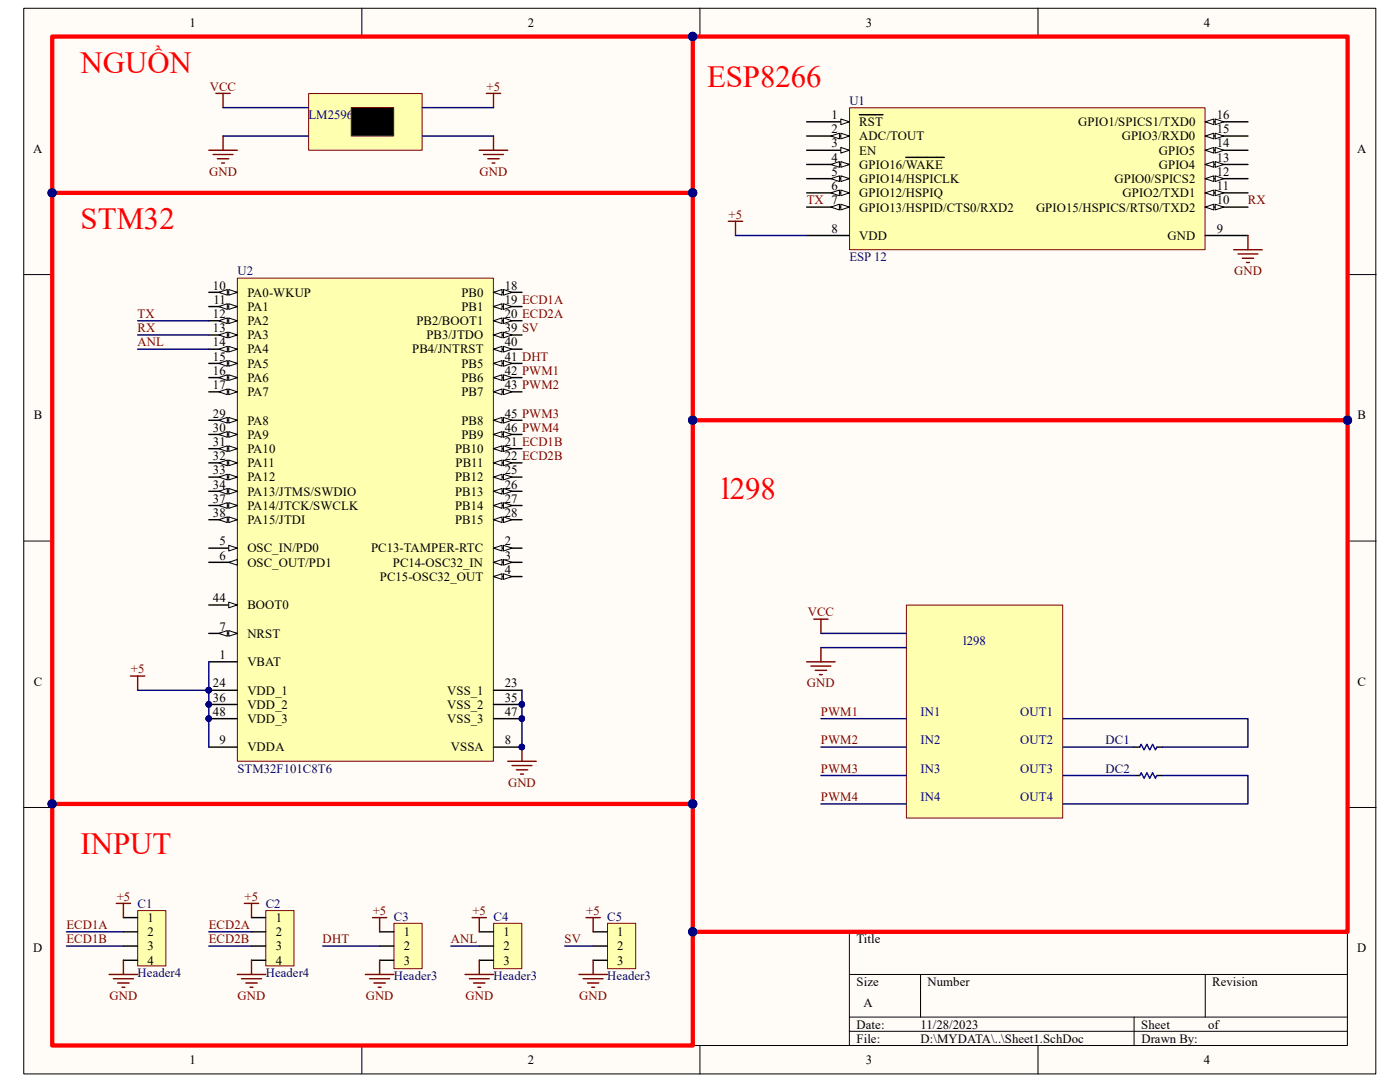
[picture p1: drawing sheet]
<svg xmlns="http://www.w3.org/2000/svg" width="279mm" height="216mm" viewBox="0 0 279 216" stroke-linecap="round" stroke-linejoin="round" font-family="sans-serif">
<path d="M4.8 1.7h269.8v212.6h-269.8z" fill="#fffcf8"/>
<path d="M4.7 1.7h269.9v212.6h-269.9z" fill="none" stroke="#000" stroke-width=".2"/>
<path d="M10.5 7.4h258.4v201.2h-258.4z" fill="#fffcf8"/>
<g fill="none" stroke="#000" stroke-width=".2">
<path d="M10.5 7.3h258.4v201.3h-258.4zM72.2 1.6v5.7M139.7 1.6v5.7M207.2 1.6v5.7M4.7 54.8h5.7M268.9 54.8h5.7M4.7 108h5.7M268.9 108h5.7M4.7 161.1h5.7M268.9 161.1h5.7M169.5 194.4h99.4M183.7 194.4v8.5"/>
<path d="M240.5 194.4v8.5M268.9 185.9h-99.4v22.7M72.2 208.6v5.7M139.7 208.6v5.7M169.5 202.9h99.4M169.5 205.8h99.4M207.2 208.6v5.7M226.3 202.9v5.7"/>
</g>
<path d="M61.6 18.7h22.6v11.3h-22.6z" fill="#ffffb0"/>
<path d="M61.6 18.7h22.6v11.3h-22.6zM70.1 21.5h8.5v5.6h-8.5z" fill="none" stroke="#800000" stroke-width=".2"/>
<g fill="none" stroke="#800000" stroke-width=".28">
<path d="M43.1 18.6h2.8M44.5 18.6v2.9M97.1 18.6h2.8M98.5 18.6v2.9M41.7 30h5.7M42.5 30.8h4M43.4 31.7h2.3M44.2 32.5h.6M44.5 27.1v2.9M95.6 30h5.7M96.5 30.8h4M97.4 31.7h2.2"/>
<path d="M98.2 32.5h.6M98.5 27.1v2.9"/>
</g>
<path d="M70.1 21.5h8.5v5.6h-8.5z" fill="#000"/>
<path d="M169.6 21.5h70.9v28.3h-70.9z" fill="#ffffb0"/>
<path d="M169.5 21.5h71v28.3h-71z" fill="none" stroke="#800000" stroke-width=".2"/>
<path d="M161 24.3h8.5" fill="none" stroke="#000" stroke-width=".28"/>
<path d="M167.8 23.7l1.7 .6-1.7 .6z" fill="#fffcf8"/>
<path d="M167.8 23.7l1.7 .6-1.7 .6z" fill="none" stroke="#000" stroke-width=".2"/>
<path d="M161 27.1h8.5M171.5 22.9h4.7" fill="none" stroke="#000" stroke-width=".28"/>
<path d="M167.8 26.6l1.7 .5-1.7 .6z" fill="#fffcf8"/>
<path d="M167.8 26.6l1.7 .5-1.7 .6z" fill="none" stroke="#000" stroke-width=".2"/>
<path d="M165.8 27.1l1.7-.5v1.1z" fill="#fffcf8"/>
<path d="M165.8 27.1l1.7-.5v1.1z" fill="none" stroke="#000" stroke-width=".2"/>
<path d="M161 30h8.5" fill="none" stroke="#000" stroke-width=".28"/>
<path d="M167.8 29.4l1.7 .6-1.7 .5z" fill="#fffcf8"/>
<path d="M167.8 29.4l1.7 .6-1.7 .5z" fill="none" stroke="#000" stroke-width=".2"/>
<path d="M161 32.8h8.5" fill="none" stroke="#000" stroke-width=".28"/>
<path d="M167.8 32.2l1.7 .6-1.7 .6z" fill="#fffcf8"/>
<path d="M167.8 32.2l1.7 .6-1.7 .6z" fill="none" stroke="#000" stroke-width=".2"/>
<path d="M165.8 32.8l1.7-.6v1.2z" fill="#fffcf8"/>
<path d="M165.8 32.8l1.7-.6v1.2z" fill="none" stroke="#000" stroke-width=".2"/>
<path d="M161 35.6h8.5M180.8 31.4h7.7" fill="none" stroke="#000" stroke-width=".28"/>
<path d="M167.8 35.1l1.7 .5-1.7 .6z" fill="#fffcf8"/>
<path d="M167.8 35.1l1.7 .5-1.7 .6z" fill="none" stroke="#000" stroke-width=".2"/>
<path d="M165.8 35.6l1.7-.5v1.1z" fill="#fffcf8"/>
<path d="M165.8 35.6l1.7-.5v1.1z" fill="none" stroke="#000" stroke-width=".2"/>
<path d="M161 38.5h8.5" fill="none" stroke="#000" stroke-width=".28"/>
<path d="M167.8 37.9l1.7 .6-1.7 .6z" fill="#fffcf8"/>
<path d="M167.8 37.9l1.7 .6-1.7 .6z" fill="none" stroke="#000" stroke-width=".2"/>
<path d="M165.8 38.5l1.7-.6v1.2z" fill="#fffcf8"/>
<path d="M165.8 38.5l1.7-.6v1.2z" fill="none" stroke="#000" stroke-width=".2"/>
<path d="M161 41.3h8.5" fill="none" stroke="#000" stroke-width=".28"/>
<path d="M167.8 40.8l1.7 .5-1.7 .6z" fill="#fffcf8"/>
<path d="M167.8 40.8l1.7 .5-1.7 .6z" fill="none" stroke="#000" stroke-width=".2"/>
<path d="M165.8 41.3l1.7-.5v1.1z" fill="#fffcf8"/>
<path d="M165.8 41.3l1.7-.5v1.1z" fill="none" stroke="#000" stroke-width=".2"/>
<path d="M161 47h8.5M240.5 47h8.6M240.5 41.3h8.6" fill="none" stroke="#000" stroke-width=".28"/>
<path d="M240.5 41.3l1.7-.5v1.1z" fill="#fffcf8"/>
<path d="M240.5 41.3l1.7-.5v1.1z" fill="none" stroke="#000" stroke-width=".2"/>
<path d="M242.5 40.8l1.7 .5-1.7 .6z" fill="#fffcf8"/>
<path d="M242.5 40.8l1.7 .5-1.7 .6z" fill="none" stroke="#000" stroke-width=".2"/>
<path d="M240.5 38.5h8.6" fill="none" stroke="#000" stroke-width=".28"/>
<path d="M240.5 38.5l1.7-.6v1.2z" fill="#fffcf8"/>
<path d="M240.5 38.5l1.7-.6v1.2z" fill="none" stroke="#000" stroke-width=".2"/>
<path d="M242.5 37.9l1.7 .6-1.7 .6z" fill="#fffcf8"/>
<path d="M242.5 37.9l1.7 .6-1.7 .6z" fill="none" stroke="#000" stroke-width=".2"/>
<path d="M240.5 35.6h8.6" fill="none" stroke="#000" stroke-width=".28"/>
<path d="M240.5 35.6l1.7-.5v1.1z" fill="#fffcf8"/>
<path d="M240.5 35.6l1.7-.5v1.1z" fill="none" stroke="#000" stroke-width=".2"/>
<path d="M242.5 35.1l1.7 .5-1.7 .6z" fill="#fffcf8"/>
<path d="M242.5 35.1l1.7 .5-1.7 .6z" fill="none" stroke="#000" stroke-width=".2"/>
<path d="M240.5 32.8h8.6" fill="none" stroke="#000" stroke-width=".28"/>
<path d="M240.5 32.8l1.7-.6v1.2z" fill="#fffcf8"/>
<path d="M240.5 32.8l1.7-.6v1.2z" fill="none" stroke="#000" stroke-width=".2"/>
<path d="M242.5 32.2l1.7 .6-1.7 .6z" fill="#fffcf8"/>
<path d="M242.5 32.2l1.7 .6-1.7 .6z" fill="none" stroke="#000" stroke-width=".2"/>
<path d="M240.5 30h8.6" fill="none" stroke="#000" stroke-width=".28"/>
<path d="M240.5 30l1.7-.6v1.1z" fill="#fffcf8"/>
<path d="M240.5 30l1.7-.6v1.1z" fill="none" stroke="#000" stroke-width=".2"/>
<path d="M242.5 29.4l1.7 .6-1.7 .5z" fill="#fffcf8"/>
<path d="M242.5 29.4l1.7 .6-1.7 .5z" fill="none" stroke="#000" stroke-width=".2"/>
<path d="M240.5 27.1h8.6" fill="none" stroke="#000" stroke-width=".28"/>
<path d="M240.5 27.1l1.7-.5v1.1z" fill="#fffcf8"/>
<path d="M240.5 27.1l1.7-.5v1.1z" fill="none" stroke="#000" stroke-width=".2"/>
<path d="M242.5 26.6l1.7 .5-1.7 .6z" fill="#fffcf8"/>
<path d="M242.5 26.6l1.7 .5-1.7 .6z" fill="none" stroke="#000" stroke-width=".2"/>
<path d="M240.5 24.3h8.6" fill="none" stroke="#000" stroke-width=".28"/>
<path d="M240.5 24.3l1.7-.6v1.2z" fill="#fffcf8"/>
<path d="M240.5 24.3l1.7-.6v1.2z" fill="none" stroke="#000" stroke-width=".2"/>
<path d="M242.5 23.7l1.7 .6-1.7 .6z" fill="#fffcf8"/>
<path d="M242.5 23.7l1.7 .6-1.7 .6z" fill="none" stroke="#000" stroke-width=".2"/>
<path d="M145.4 44.2h2.8M146.8 44.2v2.8M246.2 49.8h5.7M247.1 50.7h3.9M247.9 51.5h2.3M248.8 52.4h.5M249.1 47v2.8" fill="none" stroke="#800000" stroke-width=".28"/>
<path d="M180.9 120.8h31.2v42.4h-31.2z" fill="#ffffb0"/>
<path d="M180.9 120.7h31.2v42.5h-31.2z" fill="none" stroke="#800000" stroke-width=".2"/>
<path d="M161 132.1h5.7M161.8 132.9h4M162.7 133.8h2.3M163.5 134.6h.6M163.8 129.2v2.9" fill="none" stroke="#800000" stroke-width=".28"/>
<path d="M226.3 149.1h1.2M226.3 154.7h1.2M230.9 149.1h1.1M230.9 154.7h1.1" fill="none" stroke="#000" stroke-width=".28"/>
<path d="M227.5 149.1l.3-.6 .5 1.1 .6-1.1 .6 1.1 .5-1.1 .6 1.1 .3-.5M227.5 154.7l.3-.5 .5 1.1 .6-1.1 .6 1.1 .5-1.1 .6 1.1 .3-.6" fill="none" stroke="#00f" stroke-width=".28"/>
<path d="M47.4 55.5h51.1v96.4h-51.1z" fill="#ffffb0"/>
<path d="M47.4 55.5h51.1v96.4h-51.1z" fill="none" stroke="#800000" stroke-width=".2"/>
<path d="M41.7 120.7h5.7" fill="none" stroke="#000" stroke-width=".28"/>
<path d="M45.7 120.1l1.7 .6-1.7 .6z" fill="#fffcf8"/>
<path d="M45.7 120.1l1.7 .6-1.7 .6z" fill="none" stroke="#000" stroke-width=".2"/>
<path d="M41.7 126.4h5.7" fill="none" stroke="#000" stroke-width=".28"/>
<path d="M45.7 125.8l1.7 .6-1.7 .6z" fill="#fffcf8"/>
<path d="M45.7 125.8l1.7 .6-1.7 .6z" fill="none" stroke="#000" stroke-width=".2"/>
<path d="M43.7 126.4l1.7-.6v1.2z" fill="#fffcf8"/>
<path d="M43.7 126.4l1.7-.6v1.2z" fill="none" stroke="#000" stroke-width=".2"/>
<path d="M41.7 109.4h5.7" fill="none" stroke="#000" stroke-width=".28"/>
<path d="M45.7 108.8l1.7 .6-1.7 .5z" fill="#fffcf8"/>
<path d="M45.7 108.8l1.7 .6-1.7 .5z" fill="none" stroke="#000" stroke-width=".2"/>
<path d="M41.7 112.2h5.7" fill="none" stroke="#000" stroke-width=".28"/>
<path d="M45.7 112.2l1.7-.6v1.2z" fill="#fffcf8"/>
<path d="M45.7 112.2l1.7-.6v1.2z" fill="none" stroke="#000" stroke-width=".2"/>
<path d="M41.7 58.3h5.7" fill="none" stroke="#000" stroke-width=".28"/>
<path d="M45.7 57.8l1.7 .5-1.7 .6z" fill="#fffcf8"/>
<path d="M45.7 57.8l1.7 .5-1.7 .6z" fill="none" stroke="#000" stroke-width=".2"/>
<path d="M43.7 58.3l1.7-.5v1.1z" fill="#fffcf8"/>
<path d="M43.7 58.3l1.7-.5v1.1z" fill="none" stroke="#000" stroke-width=".2"/>
<path d="M41.7 61.2h5.7" fill="none" stroke="#000" stroke-width=".28"/>
<path d="M45.7 60.6l1.7 .6-1.7 .5z" fill="#fffcf8"/>
<path d="M45.7 60.6l1.7 .6-1.7 .5z" fill="none" stroke="#000" stroke-width=".2"/>
<path d="M43.7 61.2l1.7-.6v1.1z" fill="#fffcf8"/>
<path d="M43.7 61.2l1.7-.6v1.1z" fill="none" stroke="#000" stroke-width=".2"/>
<path d="M41.7 64h5.7" fill="none" stroke="#000" stroke-width=".28"/>
<path d="M45.7 63.4l1.7 .6-1.7 .6z" fill="#fffcf8"/>
<path d="M45.7 63.4l1.7 .6-1.7 .6z" fill="none" stroke="#000" stroke-width=".2"/>
<path d="M43.7 64l1.7-.6v1.2z" fill="#fffcf8"/>
<path d="M43.7 64l1.7-.6v1.2z" fill="none" stroke="#000" stroke-width=".2"/>
<path d="M41.7 66.8h5.7" fill="none" stroke="#000" stroke-width=".28"/>
<path d="M45.7 66.3l1.7 .5-1.7 .6z" fill="#fffcf8"/>
<path d="M45.7 66.3l1.7 .5-1.7 .6z" fill="none" stroke="#000" stroke-width=".2"/>
<path d="M43.7 66.8l1.7-.5v1.1z" fill="#fffcf8"/>
<path d="M43.7 66.8l1.7-.5v1.1z" fill="none" stroke="#000" stroke-width=".2"/>
<path d="M41.7 69.7h5.7" fill="none" stroke="#000" stroke-width=".28"/>
<path d="M45.7 69.1l1.7 .6-1.7 .5z" fill="#fffcf8"/>
<path d="M45.7 69.1l1.7 .6-1.7 .5z" fill="none" stroke="#000" stroke-width=".2"/>
<path d="M43.7 69.7l1.7-.6v1.1z" fill="#fffcf8"/>
<path d="M43.7 69.7l1.7-.6v1.1z" fill="none" stroke="#000" stroke-width=".2"/>
<path d="M41.7 72.5h5.7" fill="none" stroke="#000" stroke-width=".28"/>
<path d="M45.7 71.9l1.7 .6-1.7 .6z" fill="#fffcf8"/>
<path d="M45.7 71.9l1.7 .6-1.7 .6z" fill="none" stroke="#000" stroke-width=".2"/>
<path d="M43.7 72.5l1.7-.6v1.2z" fill="#fffcf8"/>
<path d="M43.7 72.5l1.7-.6v1.2z" fill="none" stroke="#000" stroke-width=".2"/>
<path d="M41.7 75.3h5.7" fill="none" stroke="#000" stroke-width=".28"/>
<path d="M45.7 74.8l1.7 .5-1.7 .6z" fill="#fffcf8"/>
<path d="M45.7 74.8l1.7 .5-1.7 .6z" fill="none" stroke="#000" stroke-width=".2"/>
<path d="M43.7 75.3l1.7-.5v1.1z" fill="#fffcf8"/>
<path d="M43.7 75.3l1.7-.5v1.1z" fill="none" stroke="#000" stroke-width=".2"/>
<path d="M41.7 78.2h5.7" fill="none" stroke="#000" stroke-width=".28"/>
<path d="M45.7 77.6l1.7 .6-1.7 .6z" fill="#fffcf8"/>
<path d="M45.7 77.6l1.7 .6-1.7 .6z" fill="none" stroke="#000" stroke-width=".2"/>
<path d="M43.7 78.2l1.7-.6v1.2z" fill="#fffcf8"/>
<path d="M43.7 78.2l1.7-.6v1.2z" fill="none" stroke="#000" stroke-width=".2"/>
<path d="M41.7 83.9h5.7" fill="none" stroke="#000" stroke-width=".28"/>
<path d="M45.7 83.3l1.7 .6-1.7 .5z" fill="#fffcf8"/>
<path d="M45.7 83.3l1.7 .6-1.7 .5z" fill="none" stroke="#000" stroke-width=".2"/>
<path d="M43.7 83.9l1.7-.6v1.1z" fill="#fffcf8"/>
<path d="M43.7 83.9l1.7-.6v1.1z" fill="none" stroke="#000" stroke-width=".2"/>
<path d="M41.7 86.7h5.7" fill="none" stroke="#000" stroke-width=".28"/>
<path d="M45.7 86.1l1.7 .6-1.7 .6z" fill="#fffcf8"/>
<path d="M45.7 86.1l1.7 .6-1.7 .6z" fill="none" stroke="#000" stroke-width=".2"/>
<path d="M43.7 86.7l1.7-.6v1.2z" fill="#fffcf8"/>
<path d="M43.7 86.7l1.7-.6v1.2z" fill="none" stroke="#000" stroke-width=".2"/>
<path d="M41.7 89.5h5.7" fill="none" stroke="#000" stroke-width=".28"/>
<path d="M45.7 89l1.7 .5-1.7 .6z" fill="#fffcf8"/>
<path d="M45.7 89l1.7 .5-1.7 .6z" fill="none" stroke="#000" stroke-width=".2"/>
<path d="M43.7 89.5l1.7-.5v1.1z" fill="#fffcf8"/>
<path d="M43.7 89.5l1.7-.5v1.1z" fill="none" stroke="#000" stroke-width=".2"/>
<path d="M41.7 92.4h5.7" fill="none" stroke="#000" stroke-width=".28"/>
<path d="M45.7 91.8l1.7 .6-1.7 .5z" fill="#fffcf8"/>
<path d="M45.7 91.8l1.7 .6-1.7 .5z" fill="none" stroke="#000" stroke-width=".2"/>
<path d="M43.7 92.4l1.7-.6v1.1z" fill="#fffcf8"/>
<path d="M43.7 92.4l1.7-.6v1.1z" fill="none" stroke="#000" stroke-width=".2"/>
<path d="M41.7 95.2h5.7" fill="none" stroke="#000" stroke-width=".28"/>
<path d="M45.7 94.6l1.7 .6-1.7 .6z" fill="#fffcf8"/>
<path d="M45.7 94.6l1.7 .6-1.7 .6z" fill="none" stroke="#000" stroke-width=".2"/>
<path d="M43.7 95.2l1.7-.6v1.2z" fill="#fffcf8"/>
<path d="M43.7 95.2l1.7-.6v1.2z" fill="none" stroke="#000" stroke-width=".2"/>
<path d="M41.7 98h5.7" fill="none" stroke="#000" stroke-width=".28"/>
<path d="M45.7 97.5l1.7 .5-1.7 .6z" fill="#fffcf8"/>
<path d="M45.7 97.5l1.7 .5-1.7 .6z" fill="none" stroke="#000" stroke-width=".2"/>
<path d="M43.7 98l1.7-.5v1.1z" fill="#fffcf8"/>
<path d="M43.7 98l1.7-.5v1.1z" fill="none" stroke="#000" stroke-width=".2"/>
<path d="M41.7 100.9h5.7" fill="none" stroke="#000" stroke-width=".28"/>
<path d="M45.7 100.3l1.7 .6-1.7 .5z" fill="#fffcf8"/>
<path d="M45.7 100.3l1.7 .6-1.7 .5z" fill="none" stroke="#000" stroke-width=".2"/>
<path d="M43.7 100.9l1.7-.6v1.1z" fill="#fffcf8"/>
<path d="M43.7 100.9l1.7-.6v1.1z" fill="none" stroke="#000" stroke-width=".2"/>
<path d="M41.7 103.7h5.7" fill="none" stroke="#000" stroke-width=".28"/>
<path d="M45.7 103.1l1.7 .6-1.7 .6z" fill="#fffcf8"/>
<path d="M45.7 103.1l1.7 .6-1.7 .6z" fill="none" stroke="#000" stroke-width=".2"/>
<path d="M43.7 103.7l1.7-.6v1.2z" fill="#fffcf8"/>
<path d="M43.7 103.7l1.7-.6v1.2z" fill="none" stroke="#000" stroke-width=".2"/>
<path d="M98.5 58.3h5.7" fill="none" stroke="#000" stroke-width=".28"/>
<path d="M98.5 58.3l1.7-.5v1.1z" fill="#fffcf8"/>
<path d="M98.5 58.3l1.7-.5v1.1z" fill="none" stroke="#000" stroke-width=".2"/>
<path d="M100.5 57.8l1.7 .5-1.7 .6z" fill="#fffcf8"/>
<path d="M100.5 57.8l1.7 .5-1.7 .6z" fill="none" stroke="#000" stroke-width=".2"/>
<path d="M98.5 61.2h5.7" fill="none" stroke="#000" stroke-width=".28"/>
<path d="M98.5 61.2l1.7-.6v1.1z" fill="#fffcf8"/>
<path d="M98.5 61.2l1.7-.6v1.1z" fill="none" stroke="#000" stroke-width=".2"/>
<path d="M100.5 60.6l1.7 .6-1.7 .5z" fill="#fffcf8"/>
<path d="M100.5 60.6l1.7 .6-1.7 .5z" fill="none" stroke="#000" stroke-width=".2"/>
<path d="M98.5 64h5.7" fill="none" stroke="#000" stroke-width=".28"/>
<path d="M98.5 64l1.7-.6v1.2z" fill="#fffcf8"/>
<path d="M98.5 64l1.7-.6v1.2z" fill="none" stroke="#000" stroke-width=".2"/>
<path d="M100.5 63.4l1.7 .6-1.7 .6z" fill="#fffcf8"/>
<path d="M100.5 63.4l1.7 .6-1.7 .6z" fill="none" stroke="#000" stroke-width=".2"/>
<path d="M98.5 66.8h5.7" fill="none" stroke="#000" stroke-width=".28"/>
<path d="M98.5 66.8l1.7-.5v1.1z" fill="#fffcf8"/>
<path d="M98.5 66.8l1.7-.5v1.1z" fill="none" stroke="#000" stroke-width=".2"/>
<path d="M100.5 66.3l1.7 .5-1.7 .6z" fill="#fffcf8"/>
<path d="M100.5 66.3l1.7 .5-1.7 .6z" fill="none" stroke="#000" stroke-width=".2"/>
<path d="M98.5 69.7h5.7" fill="none" stroke="#000" stroke-width=".28"/>
<path d="M98.5 69.7l1.7-.6v1.1z" fill="#fffcf8"/>
<path d="M98.5 69.7l1.7-.6v1.1z" fill="none" stroke="#000" stroke-width=".2"/>
<path d="M100.5 69.1l1.7 .6-1.7 .5z" fill="#fffcf8"/>
<path d="M100.5 69.1l1.7 .6-1.7 .5z" fill="none" stroke="#000" stroke-width=".2"/>
<path d="M98.5 72.5h5.7" fill="none" stroke="#000" stroke-width=".28"/>
<path d="M98.5 72.5l1.7-.6v1.2z" fill="#fffcf8"/>
<path d="M98.5 72.5l1.7-.6v1.2z" fill="none" stroke="#000" stroke-width=".2"/>
<path d="M100.5 71.9l1.7 .6-1.7 .6z" fill="#fffcf8"/>
<path d="M100.5 71.9l1.7 .6-1.7 .6z" fill="none" stroke="#000" stroke-width=".2"/>
<path d="M98.5 75.3h5.7" fill="none" stroke="#000" stroke-width=".28"/>
<path d="M98.5 75.3l1.7-.5v1.1z" fill="#fffcf8"/>
<path d="M98.5 75.3l1.7-.5v1.1z" fill="none" stroke="#000" stroke-width=".2"/>
<path d="M100.5 74.8l1.7 .5-1.7 .6z" fill="#fffcf8"/>
<path d="M100.5 74.8l1.7 .5-1.7 .6z" fill="none" stroke="#000" stroke-width=".2"/>
<path d="M98.5 78.2h5.7" fill="none" stroke="#000" stroke-width=".28"/>
<path d="M98.5 78.2l1.7-.6v1.2z" fill="#fffcf8"/>
<path d="M98.5 78.2l1.7-.6v1.2z" fill="none" stroke="#000" stroke-width=".2"/>
<path d="M100.5 77.6l1.7 .6-1.7 .6z" fill="#fffcf8"/>
<path d="M100.5 77.6l1.7 .6-1.7 .6z" fill="none" stroke="#000" stroke-width=".2"/>
<path d="M98.5 83.9h5.7" fill="none" stroke="#000" stroke-width=".28"/>
<path d="M98.5 83.9l1.7-.6v1.1z" fill="#fffcf8"/>
<path d="M98.5 83.9l1.7-.6v1.1z" fill="none" stroke="#000" stroke-width=".2"/>
<path d="M100.5 83.3l1.7 .6-1.7 .5z" fill="#fffcf8"/>
<path d="M100.5 83.3l1.7 .6-1.7 .5z" fill="none" stroke="#000" stroke-width=".2"/>
<path d="M98.5 86.7h5.7" fill="none" stroke="#000" stroke-width=".28"/>
<path d="M98.5 86.7l1.7-.6v1.2z" fill="#fffcf8"/>
<path d="M98.5 86.7l1.7-.6v1.2z" fill="none" stroke="#000" stroke-width=".2"/>
<path d="M100.5 86.1l1.7 .6-1.7 .6z" fill="#fffcf8"/>
<path d="M100.5 86.1l1.7 .6-1.7 .6z" fill="none" stroke="#000" stroke-width=".2"/>
<path d="M98.5 89.5h5.7" fill="none" stroke="#000" stroke-width=".28"/>
<path d="M98.5 89.5l1.7-.5v1.1z" fill="#fffcf8"/>
<path d="M98.5 89.5l1.7-.5v1.1z" fill="none" stroke="#000" stroke-width=".2"/>
<path d="M100.5 89l1.7 .5-1.7 .6z" fill="#fffcf8"/>
<path d="M100.5 89l1.7 .5-1.7 .6z" fill="none" stroke="#000" stroke-width=".2"/>
<path d="M98.5 92.4h5.7" fill="none" stroke="#000" stroke-width=".28"/>
<path d="M98.5 92.4l1.7-.6v1.1z" fill="#fffcf8"/>
<path d="M98.5 92.4l1.7-.6v1.1z" fill="none" stroke="#000" stroke-width=".2"/>
<path d="M100.5 91.8l1.7 .6-1.7 .5z" fill="#fffcf8"/>
<path d="M100.5 91.8l1.7 .6-1.7 .5z" fill="none" stroke="#000" stroke-width=".2"/>
<path d="M98.5 95.2h5.7" fill="none" stroke="#000" stroke-width=".28"/>
<path d="M98.5 95.2l1.7-.6v1.2z" fill="#fffcf8"/>
<path d="M98.5 95.2l1.7-.6v1.2z" fill="none" stroke="#000" stroke-width=".2"/>
<path d="M100.5 94.6l1.7 .6-1.7 .6z" fill="#fffcf8"/>
<path d="M100.5 94.6l1.7 .6-1.7 .6z" fill="none" stroke="#000" stroke-width=".2"/>
<path d="M98.5 98h5.7" fill="none" stroke="#000" stroke-width=".28"/>
<path d="M98.5 98l1.7-.5v1.1z" fill="#fffcf8"/>
<path d="M98.5 98l1.7-.5v1.1z" fill="none" stroke="#000" stroke-width=".2"/>
<path d="M100.5 97.5l1.7 .5-1.7 .6z" fill="#fffcf8"/>
<path d="M100.5 97.5l1.7 .5-1.7 .6z" fill="none" stroke="#000" stroke-width=".2"/>
<path d="M98.5 100.9h5.7" fill="none" stroke="#000" stroke-width=".28"/>
<path d="M98.5 100.9l1.7-.6v1.1z" fill="#fffcf8"/>
<path d="M98.5 100.9l1.7-.6v1.1z" fill="none" stroke="#000" stroke-width=".2"/>
<path d="M100.5 100.3l1.7 .6-1.7 .5z" fill="#fffcf8"/>
<path d="M100.5 100.3l1.7 .6-1.7 .5z" fill="none" stroke="#000" stroke-width=".2"/>
<path d="M98.5 103.7h5.7" fill="none" stroke="#000" stroke-width=".28"/>
<path d="M98.5 103.7l1.7-.6v1.2z" fill="#fffcf8"/>
<path d="M98.5 103.7l1.7-.6v1.2z" fill="none" stroke="#000" stroke-width=".2"/>
<path d="M100.5 103.1l1.7 .6-1.7 .6z" fill="#fffcf8"/>
<path d="M100.5 103.1l1.7 .6-1.7 .6z" fill="none" stroke="#000" stroke-width=".2"/>
<path d="M98.5 109.4h5.7" fill="none" stroke="#000" stroke-width=".28"/>
<path d="M98.5 109.4l1.7-.6v1.1z" fill="#fffcf8"/>
<path d="M98.5 109.4l1.7-.6v1.1z" fill="none" stroke="#000" stroke-width=".2"/>
<path d="M100.5 108.8l1.7 .6-1.7 .5z" fill="#fffcf8"/>
<path d="M100.5 108.8l1.7 .6-1.7 .5z" fill="none" stroke="#000" stroke-width=".2"/>
<path d="M98.5 112.2h5.7" fill="none" stroke="#000" stroke-width=".28"/>
<path d="M98.5 112.2l1.7-.6v1.2z" fill="#fffcf8"/>
<path d="M98.5 112.2l1.7-.6v1.2z" fill="none" stroke="#000" stroke-width=".2"/>
<path d="M100.5 111.6l1.7 .6-1.7 .6z" fill="#fffcf8"/>
<path d="M100.5 111.6l1.7 .6-1.7 .6z" fill="none" stroke="#000" stroke-width=".2"/>
<path d="M98.5 115h5.7" fill="none" stroke="#000" stroke-width=".28"/>
<path d="M98.5 115l1.7-.5v1.1z" fill="#fffcf8"/>
<path d="M98.5 115l1.7-.5v1.1z" fill="none" stroke="#000" stroke-width=".2"/>
<path d="M100.5 114.5l1.7 .5-1.7 .6z" fill="#fffcf8"/>
<path d="M100.5 114.5l1.7 .5-1.7 .6z" fill="none" stroke="#000" stroke-width=".2"/>
<path d="M41.7 132.1h5.7M41.7 137.7h5.7M98.5 137.7h5.7M41.7 140.6h5.7M41.7 143.4h5.7M41.7 149.1h5.7M98.5 140.6h5.7M98.5 143.4h5.7M98.5 149.1h5.7" fill="none" stroke="#000" stroke-width=".28"/>
<g fill="#000080" stroke="#000080" stroke-width=".2">
<circle cx="41.6" cy="137.7" r=".55"/>
<circle cx="41.6" cy="140.6" r=".55"/>
<circle cx="41.6" cy="143.4" r=".55"/>
<circle cx="104.1" cy="140.6" r=".55"/>
<circle cx="104.1" cy="143.4" r=".55"/>
<circle cx="104.1" cy="149.1" r=".55"/>
</g>
<path d="M27.5 181.7h5.6v11h-5.6z" fill="#ffffb0"/>
<path d="M27.5 181.7h5.6v11h-5.6z" fill="none" stroke="#800000" stroke-width=".2"/>
<path d="M24.6 183.1h2.9M24.6 185.9h2.9M24.6 188.8h2.9M24.6 191.6h2.9" fill="none" stroke="#000" stroke-width=".28"/>
<path d="M53.1 181.7h5.6v11h-5.6z" fill="#ffffb0"/>
<path d="M53 181.7h5.7v11h-5.7z" fill="none" stroke="#800000" stroke-width=".2"/>
<path d="M50.2 183.1h2.8M50.2 185.9h2.8M50.2 188.8h2.8M50.2 191.6h2.8" fill="none" stroke="#000" stroke-width=".28"/>
<path d="M78.7 184.3h5.5v9h-5.5z" fill="#ffffb0"/>
<path d="M78.6 184.2h5.6v9.1h-5.6z" fill="none" stroke="#800000" stroke-width=".2"/>
<path d="M75.8 185.9h2.8M75.8 188.8h2.8M75.8 191.6h2.8" fill="none" stroke="#000" stroke-width=".28"/>
<path d="M98.6 184.3h5.5v9h-5.5z" fill="#ffffb0"/>
<path d="M98.5 184.2h5.6v9.1h-5.6z" fill="none" stroke="#800000" stroke-width=".2"/>
<path d="M95.6 185.9h2.9M95.6 188.8h2.9M95.6 191.6h2.9" fill="none" stroke="#000" stroke-width=".28"/>
<g fill="none" stroke="#800000" stroke-width=".28">
<path d="M162.4 123.6h2.9M163.8 123.6v2.8M21.8 194.4h5.7M22.6 195.3h4M23.2 180.3h2.8M23.5 196.1h2.3M24.3 197h.6M24.6 180.3v2.8M24.6 191.6v2.8M47.4 194.4h5.6M48.2 195.3h4M48.8 180.3h2.8"/>
<path d="M49.1 196.1h2.2M49.9 197h.6M50.2 180.3v2.8M50.2 191.6v2.8M72.9 194.4h5.7M73.8 195.3h4M74.3 183.1h2.9M74.6 196.1h2.3M75.5 197h.5M75.8 183.1v2.8M75.8 191.6v2.8M92.8 194.4h5.7"/>
<path d="M93.7 195.3h3.9M94.2 183.1h2.9M94.5 196.1h2.3M95.4 197h.5M95.6 183.1v2.8M95.6 191.6v2.8"/>
</g>
<path d="M121.3 184.3h5.6v9h-5.6z" fill="#ffffb0"/>
<path d="M121.2 184.2h5.7v9.1h-5.7z" fill="none" stroke="#800000" stroke-width=".2"/>
<path d="M118.4 185.9h2.8M118.4 188.8h2.8M118.4 191.6h2.8" fill="none" stroke="#000" stroke-width=".28"/>
<g fill="none" stroke="#800000" stroke-width=".28">
<path d="M26 134.9h2.9M27.5 134.9v2.8M101.3 151.9h5.7M102.2 152.8h4M103 153.6h2.3M103.9 154.5h.6M104.2 149.1v2.8M115.5 194.4h5.7M116.4 195.3h4M117 183.1h2.8M117.2 196.1h2.3M118.1 197h.6"/>
<path d="M118.4 183.1v2.8M118.4 191.6v2.8"/>
</g>
<g fill="#000080" stroke="#000080" stroke-width=".2">
<circle cx="104.1" cy="149.1" r=".55"/>
<circle cx="41.6" cy="137.7" r=".55"/>
<circle cx="41.6" cy="140.6" r=".55"/>
<circle cx="41.6" cy="143.4" r=".55"/>
<circle cx="104.1" cy="140.6" r=".55"/>
<circle cx="104.1" cy="143.4" r=".55"/>
<circle cx="138.2" cy="83.8" r=".83"/>
<circle cx="268.9" cy="83.8" r=".83"/>
<circle cx="10.4" cy="160.4" r=".83"/>
<circle cx="138.2" cy="160.4" r=".83"/>
<circle cx="10.4" cy="38.5" r=".83"/>
<circle cx="138.2" cy="38.5" r=".83"/>
<circle cx="138.2" cy="185.9" r=".83"/>
<circle cx="138.2" cy="7.3" r=".83"/>
</g>
<g fill="none" stroke="#000080" stroke-width=".28">
<path d="M44.5 21.5h17.1M44.5 27.1h17.1M84.3 21.5h14.2M84.3 27.1h14.2M146.8 47h14.2M27.5 69.7h14.2M27.5 64h14.2M27.5 66.8h14.2M27.5 137.7h14.2M41.7 132.1v17M104.2 137.7v11.4M163.8 126.4h17.1"/>
<path d="M163.8 129.2h17.1M163.8 143.4h17.1M163.8 149.1h17.1M163.8 154.7h17.1M212.1 143.4h37v5.7h-17.1M212.1 149.1h14.2M212.1 154.7h14.2M232 154.7h17.1v5.7h-37M163.8 160.4h17.1M13.3 185.9h11.3M13.3 188.8h11.3M41.7 185.9h8.5"/>
<path d="M41.7 188.8h8.5M64.4 188.8h11.4M90 188.8h5.6M112.7 188.8h5.7"/>
</g>
<path d="M138.3 7.3v153.1M10.4 38.5h127.9M138.3 83.9h130.6M10.4 160.4h127.9M138.3 160.4v48.2h-127.9v-201.3h258.5v178.6h-130.6" fill="none" stroke="#f00" stroke-width=".85"/>
<g font-size="6.1" fill="#f00">
<text x="16.1" y="14.5">NGUỒN</text>
<text x="141.1" y="17.3">ESP8266</text>
<text x="16.1" y="45.7">STM32</text>
<text x="143.9" y="99.5">l298</text>
<text x="16.1" y="170.4">INPUT</text>
</g>
<g font-size="2.5">
<text x="37.8" y="5.3">1</text>
<text x="105.3" y="5.3">2</text>
<text x="172.8" y="5.3">3</text>
<text x="240.2" y="5.3">4</text>
<text x="165.9" y="23.7">1</text>
<text x="242.8" y="23.7">16</text>
<text x="165.9" y="26.6">2</text>
<text x="165.9" y="29.4">3</text>
<text x="171.5" y="25.2">RST</text>
<text x="171.5" y="28">ADC/TOUT</text>
<text x="215.2" y="25.2">GPIO1/SPICS1/TXD0</text>
<text x="223.9" y="28">GPIO3/RXD0</text>
<text x="242.8" y="29.4">14</text>
<text x="242.8" y="26.6">15</text>
<text x="6.6" y="30.5">A</text>
<text x="165.9" y="32.3">4</text>
<text x="165.9" y="35.1">5</text>
<text x="171.5" y="30.9">EN</text>
<text x="171.5" y="33.7">GPIO16/WAKE</text>
<text x="231.3" y="33.7">GPIO4</text>
<text x="231.3" y="30.9">GPIO5</text>
<text x="242.8" y="35.1">12</text>
<text x="242.8" y="32.3">13</text>
<text x="270.8" y="30.5">A</text>
<text x="165.9" y="37.9">6</text>
<text x="171.5" y="36.5">GPIO14/HSPICLK</text>
<text x="171.5" y="39.4">GPIO12/HSPIQ</text>
<text x="222.4" y="36.5">GPIO0/SPICS2</text>
<text x="224" y="39.4">GPIO2/TXD1</text>
<text x="242.8" y="40.8">10</text>
<text x="242.8" y="37.9">11</text>
<text x="165.9" y="46.4">8</text>
<text x="171.5" y="42.2">GPIO13/HSPID/CTS0/RXD2</text>
<text x="171.5" y="47.8">VDD</text>
<text x="206.8" y="42.2">GPIO15/HSPICS/RTS0/TXD2</text>
<text x="233" y="47.8">GND</text>
<text x="242.8" y="46.4">9</text>
<text x="42.5" y="57.8">10</text>
<text x="49.4" y="59.2">PA0-WKUP</text>
<text x="92.1" y="59.2">PB0</text>
<text x="100.8" y="57.8">18</text>
<text x="42.5" y="63.5">12</text>
<text x="42.6" y="60.6">11</text>
<text x="49.4" y="62">PA1</text>
<text x="49.4" y="64.9">PA2</text>
<text x="83.1" y="64.9">PB2/BOOT1</text>
<text x="92.1" y="62">PB1</text>
<text x="100.8" y="60.6">19 ECD1A</text>
<text x="100.8" y="63.5">20 ECD2A</text>
<text x="42.5" y="66.3">13</text>
<text x="42.5" y="69.1">14</text>
<text x="42.5" y="72">15</text>
<text x="49.4" y="67.7">PA3</text>
<text x="49.4" y="70.5">PA4</text>
<text x="82.3" y="70.5">PB4/JNTRST</text>
<text x="85.1" y="67.7">PB3/JTDO</text>
<text x="100.8" y="66.3">39 SV</text>
<text x="100.8" y="69.1">40</text>
<text x="100.8" y="72">41 DHT</text>
<text x="42.5" y="74.8">16</text>
<text x="42.5" y="77.6">17</text>
<text x="49.4" y="73.4">PA5</text>
<text x="49.4" y="76.2">PA6</text>
<text x="92.1" y="73.4">PB5</text>
<text x="92.1" y="76.2">PB6</text>
<text x="100.8" y="74.8">42 PWM1</text>
<text x="100.8" y="77.6">43 PWM2</text>
<text x="6.7" y="83.7">B</text>
<text x="42.5" y="83.3">29</text>
<text x="49.4" y="79">PA7</text>
<text x="92.1" y="79">PB7</text>
<text x="100.8" y="83.3">45 PWM3</text>
<text x="270.9" y="83.7">B</text>
<text x="42.5" y="86.1">30</text>
<text x="42.5" y="89">31</text>
<text x="49.4" y="84.7">PA8</text>
<text x="49.4" y="87.5">PA9</text>
<text x="92.1" y="84.7">PB8</text>
<text x="92.1" y="87.5">PB9</text>
<text x="100.8" y="86.1">46 PWM4</text>
<text x="100.8" y="89">21 ECD1B</text>
<text x="42.5" y="91.8">32</text>
<text x="42.5" y="94.7">33</text>
<text x="49.4" y="90.4">PA10</text>
<text x="49.4" y="93.2">PA11</text>
<text x="90.8" y="90.4">PB10</text>
<text x="90.9" y="93.2">PB11</text>
<text x="100.8" y="91.8">22 ECD2B</text>
<text x="100.8" y="94.7">25</text>
<text x="42.5" y="97.5">34</text>
<text x="42.5" y="100.3">37</text>
<text x="49.4" y="96.1">PA12</text>
<text x="49.4" y="98.9">PA13/JTMS/SWDIO</text>
<text x="49.4" y="101.7">PA14/JTCK/SWCLK</text>
<text x="90.8" y="96.1">PB12</text>
<text x="90.8" y="98.9">PB13</text>
<text x="90.8" y="101.7">PB14</text>
<text x="100.8" y="97.5">26</text>
<text x="100.8" y="100.3">27</text>
<text x="42.5" y="103.2">38</text>
<text x="49.4" y="104.6">PA15/JTDI</text>
<text x="90.8" y="104.6">PB15</text>
<text x="100.8" y="103.2">28</text>
<text x="43.8" y="108.8">5</text>
<text x="43.8" y="111.7">6</text>
<text x="49.4" y="110.2">OSC_IN/PD0</text>
<text x="49.4" y="113.1">OSC_OUT/PD1</text>
<text x="74" y="110.2">PC13-TAMPER-RTC</text>
<text x="78.4" y="113.1">PC14-OSC32_IN</text>
<text x="100.8" y="108.8">2</text>
<text x="100.8" y="111.7">3</text>
<text x="75.8" y="115.9">PC15-OSC32_OUT</text>
<text x="100.8" y="114.5">4</text>
<text x="42.5" y="120.2">44</text>
<text x="43.8" y="125.8">7</text>
<text x="49.4" y="121.6">BOOT0</text>
<text x="43.8" y="131.5">1</text>
<text x="49.4" y="127.3">NRST</text>
<text x="6.7" y="136.8">C</text>
<text x="42.5" y="137.2">24</text>
<text x="49.4" y="132.9">VBAT</text>
<text x="100.8" y="137.2">23</text>
<text x="270.9" y="136.8">C</text>
<text x="42.5" y="140">36</text>
<text x="42.5" y="142.8">48</text>
<text x="49.4" y="138.6">VDD_1</text>
<text x="49.4" y="141.4">VDD_2</text>
<text x="89.2" y="138.6">VSS_1</text>
<text x="89.2" y="141.4">VSS_2</text>
<text x="100.8" y="140">35</text>
<text x="100.8" y="142.8">47</text>
<text x="43.8" y="148.5">9</text>
<text x="49.4" y="144.3">VDD_3</text>
<text x="49.4" y="149.9">VDDA</text>
<text x="89.2" y="144.3">VSS_3</text>
<text x="90" y="149.9">VSSA</text>
<text x="100.8" y="148.5">8</text>
<text x="29.5" y="184">1</text>
<text x="55" y="184">1</text>
<text x="6.6" y="190">D</text>
<text x="29.5" y="186.8">2</text>
<text x="29.5" y="189.7">3</text>
<text x="55" y="186.8">2</text>
<text x="55" y="189.7">3</text>
<text x="80.6" y="186.8">1</text>
<text x="80.6" y="189.7">2</text>
<text x="100.5" y="186.8">1</text>
<text x="100.5" y="189.7">2</text>
<text x="123.2" y="186.8">1</text>
<text x="123.2" y="189.7">2</text>
<text x="170.9" y="188.2">Title</text>
<text x="270.8" y="190">D</text>
<text x="29.5" y="192.5">4</text>
<text x="55" y="192.5">4</text>
<text x="80.6" y="192.5">3</text>
<text x="100.5" y="192.5">3</text>
<text x="123.2" y="192.5">3</text>
<text x="170.9" y="196.7">Size</text>
<text x="185.1" y="196.7">Number</text>
<text x="241.9" y="196.7">Revision</text>
<text x="172.3" y="201">A</text>
<text x="170.9" y="205.2">Date:</text>
<text x="170.9" y="208.1">File:</text>
<text x="183.7" y="208.1">D:\MYDATA\..\Sheet1.SchDoc</text>
<text x="183.7" y="205.2">11/28/2023</text>
<text x="227.8" y="205.2">Sheet</text>
<text x="227.8" y="208.1">Drawn By:</text>
<text x="241.1" y="205.2">of</text>
<text x="37.8" y="212.3">1</text>
<text x="105.3" y="212.3">2</text>
<text x="172.8" y="212.3">3</text>
<text x="240.2" y="212.3">4</text>
</g>
<g font-size="2.5" fill="#800000">
<text x="41.9" y="18.1">VCC</text>
<text x="97.1" y="18.1">+5</text>
<text x="41.7" y="35.1">GND</text>
<text x="95.7" y="35.1">GND</text>
<text x="161" y="40.8">TX 7</text>
<text x="249" y="40.8">RX</text>
<text x="145.4" y="43.6">+5</text>
<text x="246.3" y="54.9">GND</text>
<text x="27.5" y="63.5">TX</text>
<text x="27.5" y="69.1">ANL</text>
<text x="27.5" y="66.3">RX</text>
<text x="161.2" y="123">VCC</text>
<text x="26.1" y="134.3">+5</text>
<text x="161" y="137.2">GND</text>
<text x="163.8" y="142.8">PWM1</text>
<text x="163.8" y="148.5">PWM2</text>
<text x="163.8" y="154.2">PWM3</text>
<text x="101.4" y="157">GND</text>
<text x="163.8" y="159.9">PWM4</text>
<text x="23.3" y="179.7">+5</text>
<text x="48.8" y="179.7">+5</text>
<text x="13.3" y="185.4">ECD1A</text>
<text x="41.7" y="185.4">ECD2A</text>
<text x="74.4" y="182.5">+5</text>
<text x="94.3" y="182.5">+5</text>
<text x="117" y="182.5">+5</text>
<text x="13.3" y="188.2">ECD1B</text>
<text x="41.7" y="188.2">ECD2B</text>
<text x="64.4" y="188.2">DHT</text>
<text x="90" y="188.2">ANL</text>
<text x="112.7" y="188.2">SV</text>
<text x="21.8" y="199.6">GND</text>
<text x="47.4" y="199.6">GND</text>
<text x="73" y="199.6">GND</text>
<text x="92.9" y="199.6">GND</text>
<text x="115.6" y="199.6">GND</text>
</g>
<g font-size="2.5" fill="#000080">
<text x="61.6" y="23.7">LM2596</text>
<text x="169.5" y="20.9">U1</text>
<text x="169.5" y="52.1">ESP 12</text>
<text x="47.4" y="54.9">U2</text>
<text x="192.2" y="128.7">l298</text>
<text x="183.7" y="142.8">IN1</text>
<text x="203.6" y="142.8">OUT1</text>
<text x="183.7" y="148.5">IN2</text>
<text x="203.6" y="148.5">OUT2</text>
<text x="220.6" y="148.5">DC1</text>
<text x="47.4" y="154.2">STM32F101C8T6</text>
<text x="183.7" y="154.2">IN3</text>
<text x="203.6" y="154.2">OUT3</text>
<text x="220.6" y="154.2">DC2</text>
<text x="183.7" y="159.9">IN4</text>
<text x="203.6" y="159.9">OUT4</text>
<text x="27.5" y="181.1">C1</text>
<text x="53" y="181.1">C2</text>
<text x="78.6" y="183.7">C3</text>
<text x="98.5" y="183.7">C4</text>
<text x="121.2" y="183.7">C5</text>
<text x="27.5" y="195">Header4</text>
<text x="53" y="195">Header4</text>
<text x="78.6" y="195.6">Header3</text>
<text x="98.5" y="195.6">Header3</text>
<text x="121.2" y="195.6">Header3</text>
</g>
</svg>
